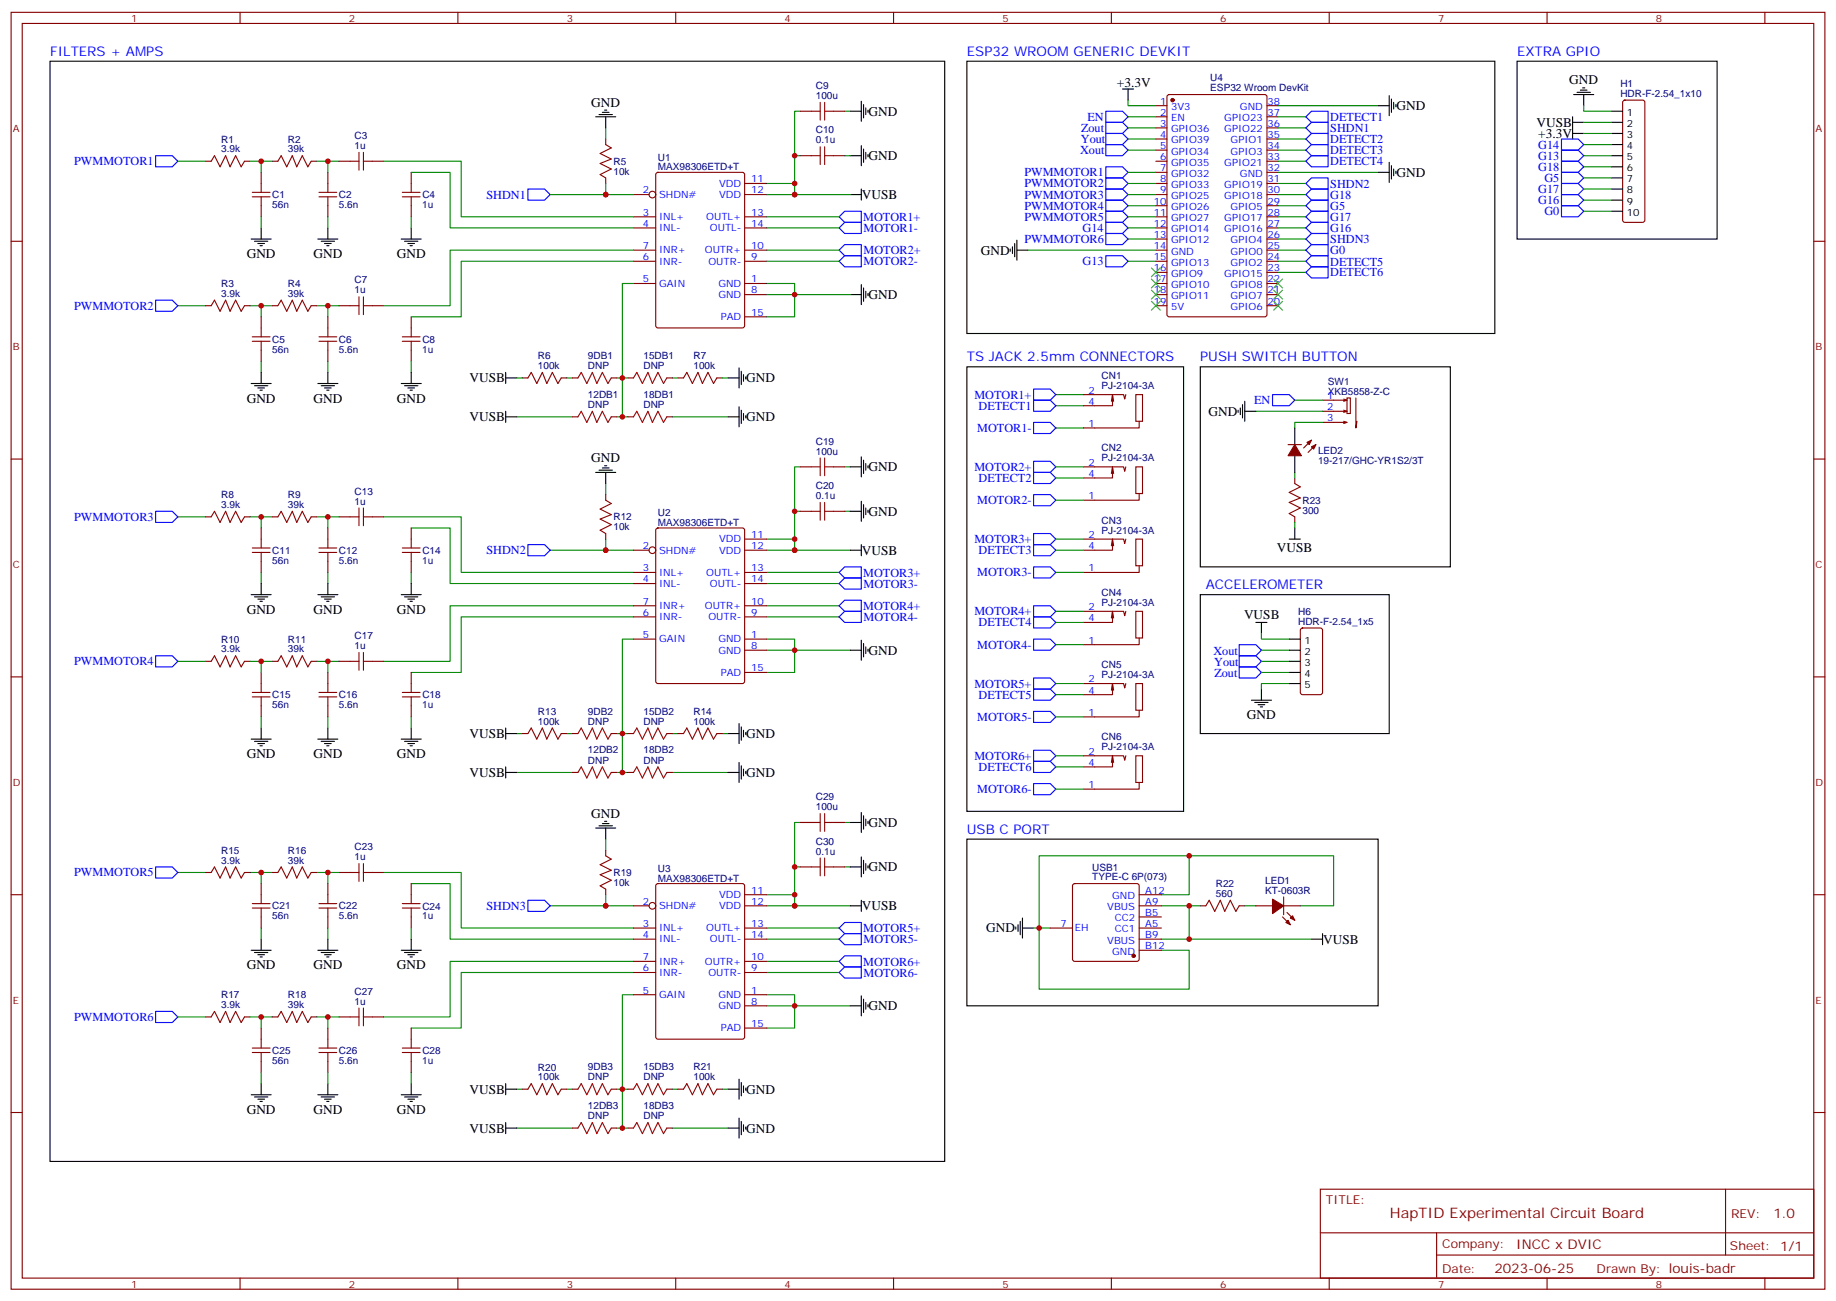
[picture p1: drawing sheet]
<svg xmlns="http://www.w3.org/2000/svg" width="583mm" height="413mm" viewBox="0 0 583 413" stroke-linecap="round" stroke-linejoin="round" font-family="sans-serif">
<g fill="none" stroke="#870000" stroke-width=".35">
<path d="M3.5 3.9h575.8v405.4h-575.8zM7.1 7.4h568.6v398.3h-568.6zM76.2 3.9v3.5M145.3 3.9v3.5M214.5 3.9v3.5M283.6 3.9v3.5M352.8 3.9v3.5M421.9 3.9v3.5M491.1 3.9v3.5M560.2 3.9v3.5M254 35.3h3.5M264.6 35.3h3.5"/>
<path d="M366.9 33.5h3.5M366.9 37.1h3.5M370.7 30.2l.4-.2h30.4l.6 .5 .1 69.4-.5 .6-30.6 .1-.6-.5-.1-69.4zM402.2 33.5h3.5M402.2 37.1h3.5M515.3 32l.5-.2h5.6l.5 .2 .2 .5v37.4l-.2 .5-.5 .2h-5.6l-.5-.2-.2-.5v-37.4zM65.3 51.2h1.7l1.1-1.8 1.7 3.6 1.8-3.6 1.4 3.6 1.8-3.6 1.8 3.6 1-1.8h1.8M82.9 54.7v6.4M86.4 51.2h1.8l1.1-1.8 1.7 3.6 1.8-3.6 1.4 3.6 1.8-3.6 1.7 3.6 1.1-1.8h1.7M104.1 54.7v6.4M107.6 51.2h6.3M113.9 48.4v5.6"/>
<path d="M115.4 51.2h6.3M115.4 48.4v5.6M130.5 54.7v6.4M192.3 44.1v1.8l1.7 1.1-3.5 1.7 3.5 1.8-3.5 1.4 3.5 1.8-3.5 1.7 1.8 1.1v1.7M208.4 54.9l.4-.2h26.9l.6 .4 .1 48.3-.5 .6-27.1 .1-.6-.5-.1-48.2zM236.4 58.2h7M254 49.4h6.3M260.3 46.6v5.6M261.8 49.4h6.3M261.8 46.6v5.6M366.9 58.2h3.5M366.9 51.2h3.5"/>
<path d="M366.9 40.6h3.5M366.9 44.1h3.5M366.9 47.7h3.5M366.9 54.7h3.5M402.2 58.2h3.5M402.2 51.2h3.5M402.2 40.6h3.5M402.2 44.1h3.5M402.2 47.7h3.5M402.2 54.7h3.5M3.5 76.6h3.6M80.1 62.5h5.6"/>
<path d="M80.1 61.1h5.6M82.9 62.5v6.3M101.2 62.5h5.7M101.2 61.1h5.7M104.1 62.5v6.3M127.7 62.5h5.6M127.7 61.1h5.6M130.5 62.5v6.3M201.1 61.8h4.9M201.1 68.8h7M201.1 72.4h7M201.1 79.4h7"/>
<path d="M236.4 61.8h7M236.4 68.8h7M236.4 72.4h7M236.4 79.4h7M366.9 61.8h3.5M366.9 68.8h3.5M366.9 72.4h3.5M366.9 79.4h3.5M366.9 65.3h3.5M366.9 75.9h3.5M402.2 61.8h3.5M402.2 68.8h3.5"/>
<path d="M402.2 72.4h3.5M402.2 79.4h3.5M402.2 65.3h3.5M402.2 75.9h3.5M575.7 76.6h3.6M65.3 97h1.7l1.1-1.7 1.7 3.5 1.8-3.5 1.4 3.5 1.8-3.5 1.8 3.5 1-1.8h1.8M86.4 97h1.8l1.1-1.7 1.7 3.5 1.8-3.5 1.4 3.5 1.8-3.5 1.7 3.5 1.1-1.8h1.7M107.6 97h6.3M113.9 94.2v5.7M115.4 94.2v5.7M115.4 97h6.3M201.1 90h7"/>
<path d="M201.1 82.9h7M236.4 90h7M236.4 82.9h7M236.4 93.5h7M366.9 90h3.5M366.9 82.9h3.5M366.9 93.5h3.5M366.9 97h3.5M366.9 86.5h3.5M402.2 90h3.5M402.2 82.9h3.5M402.2 93.5h3.5"/>
<path d="M402.2 97h3.5M402.2 86.5h3.5M80.1 108.3h5.6M80.1 106.9h5.6M82.9 100.6v6.3M82.9 108.3v6.4M101.2 108.3h5.7M101.2 106.9h5.7M104.1 100.6v6.3M104.1 108.3v6.4M127.7 108.3h5.6M127.7 106.9h5.6"/>
<path d="M130.5 100.6v6.3M130.5 108.3v6.4M165.8 120h1.8l1-1.8 1.8 3.5 1.8-3.5 1.4 3.5 1.7-3.5 1.8 3.5 1.1-1.7h1.7M181.7 120h1.7M194 120h1.8M199.3 120h1.8M211.7 120h1.7M215.2 120h1.8l1-1.8 1.8 3.5 1.7-3.5 1.5 3.5 1.7-3.5 1.8 3.5 1-1.7h1.8M236.4 100.6h7M181.7 132.3h1.7M194 132.3h1.8M199.3 132.3h1.8"/>
<path d="M211.7 132.3h1.7M344 125.3h12.7l.3 1.4 .4-1.4M353.1 125.3l-.3 2.1M353.5 127.4l-.4-2.1v3.5h-9.1M360.5 125.3h2.2v8.4h-2.2zM361.6 133.7v2.2h-17.6M416.3 139.7l-2.5 2.5M419.8 127h7.8l-1.1 .4M419.8 130.6h7.8l-1.1 .3M419.8 134.1h7.8l-1.1 .3M426.5 126.7l1.1 .3M426.5 130.2l1.1 .4"/>
<path d="M426.5 133.7l1.1 .4M427.6 126.3h1v5h-1zM430.4 126.3v9.6l.3-2.2M3.5 145.7h3.6M192.3 157v1.8l1.7 1-3.5 1.8 3.5 1.8-3.5 1.4 3.5 1.7-3.5 1.8 1.8 1.1v1.7M254 148.2h3.5M260.3 159.5v5.6M261.8 159.5v5.6M264.6 148.2h3.5M344 148.2h12.7l.3 1.4 .4-1.4M353.1 148.2l-.3 2.1M353.5 150.3l-.4-2.1v3.5h-9.1"/>
<path d="M360.5 148.2h2.2v8.5h-2.2zM361.6 156.7v2.1h-17.6M408.9 141.1h4.2M411 151.7v1.8l1.7 1.1-3.5 1.7 3.5 1.8-3.5 1.4 3.5 1.8-3.5 1.7 1.8 1.1v1.7M417.7 141.1l-2.5 2.5M575.7 145.7h3.6M65.3 164.1h1.7l1.1-1.8 1.7 3.5 1.8-3.5 1.4 3.5 1.8-3.5 1.8 3.5 1-1.7h1.8M80.1 175.4h5.6M80.1 174h5.6M82.9 167.6v6.4M82.9 175.4v6.3M86.4 164.1h1.8l1.1-1.8 1.7 3.5 1.8-3.5 1.4 3.5 1.8-3.5 1.7 3.5 1.1-1.7h1.7"/>
<path d="M101.2 175.4h5.7M101.2 174h5.7M104.1 167.6v6.4M104.1 175.4v6.3M107.6 164.1h6.3M113.9 161.3v5.6M115.4 161.3v5.6M115.4 164.1h6.3M127.7 175.4h5.6M127.7 174h5.6M130.5 167.6v6.4M130.5 175.4v6.3"/>
<path d="M201.1 174.7h4.9M208.4 167.8l.4-.2h26.9l.6 .4 .1 48.3-.5 .6-27.1 .1-.6-.5-.1-48.2zM236.4 171.1h7M236.4 174.7h7M254 162.3h6.3M261.8 162.3h6.3M344 171.1h12.7l.3 1.4 .4-1.4M353.1 171.1l-.3 2.1M353.5 173.2l-.4-2.1v3.6h-9.1M360.5 171.1h2.2v8.5h-2.2zM361.6 179.6v2.1h-17.6M201.1 181.7h7"/>
<path d="M201.1 185.2h7M201.1 192.3h7M201.1 195.8h7M236.4 181.7h7M236.4 185.2h7M236.4 192.3h7M236.4 195.8h7M344 194.1h12.7l.3 1.4 .4-1.4M353.1 194.1l-.3 2.1M353.5 196.2l-.4-2.1v3.5h-9.1M360.5 194.1h2.2v8.4h-2.2zM413 199.6l.5-.2h5.6l.7 .4v20l-.5 .7h-5.8l-.7-.4-.1-20z"/>
<path d="M3.5 214.9h3.6M65.3 209.9h1.7l1.1-1.7 1.7 3.5 1.8-3.5 1.4 3.5 1.8-3.5 1.8 3.5 1-1.8h1.8M80.1 219.8h5.6M82.9 213.5v6.3M86.4 209.9h1.8l1.1-1.7 1.7 3.5 1.8-3.5 1.4 3.5 1.8-3.5 1.7 3.5 1.1-1.8h1.7M101.2 219.8h5.7M104.1 213.5v6.3M107.6 209.9h6.3M113.9 207.1v5.7M115.4 207.1v5.7M115.4 209.9h6.3M127.7 219.8h5.6"/>
<path d="M130.5 213.5v6.3M201.1 202.9h7M236.4 202.9h7M236.4 213.5h7M236.4 206.4h7M344 217h12.7l.3 1.4 .4-1.4M353.1 217l-.3 2.1M353.5 219.1l-.4-2.1v3.5h-9.1M360.5 217h2.2v8.5h-2.2zM361.6 202.5v2.1h-17.6M575.7 214.9h3.6M80.1 221.2h5.6"/>
<path d="M82.9 221.2v6.4M101.2 221.2h5.7M104.1 221.2v6.4M127.7 221.2h5.6M130.5 221.2v6.4M165.8 232.9h1.8l1-1.8 1.8 3.5 1.8-3.5 1.4 3.5 1.7-3.5 1.8 3.5 1.1-1.7h1.7M181.7 232.9h1.7M194 232.9h1.8M199.3 232.9h1.8M211.7 232.9h1.7M215.2 232.9h1.8l1-1.8 1.8 3.5 1.7-3.5 1.5 3.5 1.7-3.5 1.8 3.5 1-1.7h1.8M344 239.9h12.7l.3 1.4 .4-1.4"/>
<path d="M353.1 239.9l-.3 2.1M360.5 239.9h2.2v8.5h-2.2zM361.6 225.5v2.1h-17.6M181.7 245.2h1.7M194 245.2h1.8M199.3 245.2h1.8M211.7 245.2h1.7M353.5 242l-.4-2.1v3.6h-9.1M361.6 248.4v2.1h-17.6M65.3 277h1.7l1.1-1.8 1.7 3.5 1.8-3.5 1.4 3.5 1.8-3.5 1.8 3.5 1-1.7h1.8M86.4 277h1.8l1.1-1.8 1.7 3.5 1.8-3.5 1.4 3.5 1.8-3.5 1.7 3.5 1.1-1.7h1.7M107.6 277h6.3"/>
<path d="M113.9 274.1v5.7M115.4 274.1v5.7M115.4 277h6.3M192.3 269.9v1.8l1.7 1-3.5 1.8 3.5 1.8-3.5 1.4 3.5 1.7-3.5 1.8 1.8 1.1v1.7M254 275.2h6.3M254 261.1h3.5M260.3 272.4v5.6M261.8 272.4v5.6M261.8 275.2h6.3M264.6 261.1h3.5M3.5 284h3.6M80.1 288.3h5.6"/>
<path d="M80.1 286.8h5.6M82.9 280.5v6.3M82.9 288.3v6.3M101.2 288.3h5.7M101.2 286.8h5.7M104.1 280.5v6.3M104.1 288.3v6.3M127.7 288.3h5.6M127.7 286.8h5.6M130.5 280.5v6.3M130.5 288.3v6.3M201.1 294.6h7"/>
<path d="M201.1 287.5h4.9M201.1 298.1h7M208.4 280.7l.4-.2h26.9l.6 .4 .1 48.3-.5 .6-27.1 .1-.6-.5-.1-48.2zM236.4 284h7M236.4 294.6h7M236.4 287.5h7M236.4 298.1h7M333.4 294.6h7M340.7 280.7l.4-.2h19.8l.5 .2 .2 .5v23.3l-.2 .5-.5 .2h-19.8l-.5-.2-.2-.5v-23.3zM361.6 284h7.1M361.6 294.6h7.1M361.6 287.5h7.1"/>
<path d="M361.6 291.1h7.1M361.6 298.1h7.1M381 287.5h1.8l1-1.7 1.8 3.5 1.7-3.5 1.5 3.5 1.7-3.5 1.8 3.5 1-1.8h1.8M398.6 287.5h5.3M407.1 291.1l2.5 2.4M407.5 287.5h5.2M407.5 284.7v5.7M408.5 289.7l2.5 2.4M575.7 284h3.6M201.1 315.8h7M201.1 305.2h7M201.1 308.7h7"/>
<path d="M236.4 315.8h7M236.4 305.2h7M236.4 308.7h7M236.4 319.3h7M361.6 301.7h7.1M65.3 322.8h1.7l1.1-1.7 1.7 3.5 1.8-3.5 1.4 3.5 1.8-3.5 1.8 3.5 1-1.8h1.8M80.1 334.1h5.6M80.1 332.7h5.6M82.9 326.4v6.3M82.9 334.1v6.4M86.4 322.8h1.8l1.1-1.7 1.7 3.5 1.8-3.5 1.4 3.5 1.8-3.5 1.7 3.5 1.1-1.8h1.7M101.2 334.1h5.7"/>
<path d="M101.2 332.7h5.7M104.1 326.4v6.3M104.1 334.1v6.4M107.6 322.8h6.3M113.9 320v5.6M115.4 320v5.6M115.4 322.8h6.3M127.7 334.1h5.6M127.7 332.7h5.6M130.5 326.4v6.3M130.5 334.1v6.4M236.4 326.4h7"/>
<path d="M3.5 353.2h3.6M165.8 345.8h1.8l1-1.8 1.8 3.5 1.8-3.5 1.4 3.5 1.7-3.5 1.8 3.5 1.1-1.7h1.7M181.7 345.8h1.7M181.7 358.1h1.7M194 345.8h1.8M194 358.1h1.8M199.3 345.8h1.8M199.3 358.1h1.8M211.7 345.8h1.7M211.7 358.1h1.7M215.2 345.8h1.8l1-1.8 1.8 3.5 1.7-3.5 1.5 3.5 1.7-3.5 1.8 3.5 1-1.7h1.8M575.7 353.2h3.6"/>
<path d="M419.1 377.5h156.6v28.2h-156.6zM547.7 377.5v20.9M419.1 391.4h156.5M456 398.4h119.6M456 391.4v14.1M76.2 405.7v3.6M145.3 405.7v3.6M214.5 405.7v3.6M283.6 405.7v3.6M352.8 405.7v3.6M421.9 405.7v3.6M491.1 405.7v3.6"/>
<path d="M560.2 405.7v3.6"/>
<circle cx="207.1" cy="61.8" r="1.06"/>
<circle cx="207.1" cy="174.7" r="1.06"/>
<circle cx="207.1" cy="287.5" r="1.06"/>
</g>
<g fill="none" stroke="#000" stroke-width=".35">
<path d="M15.9 19.4h284v349.3h-284zM306.9 19.4h167.6v86.5h-167.6zM481.5 19.4h63.5v56.5h-63.5zM189.1 37.1h6.3M190.1 36.4h4.3M191.2 35.7h2.1M191.9 35h.7M192.3 37.1v3.5M269.9 35.3h3.5M273.4 32.1v6.4M274.1 33.2v4.2M274.8 34.3v2.1"/>
<path d="M275.5 35v.7M356.3 28.3h3.5M358.1 28.3v3.5M437.4 33.5h3.6M441 30.4v6.3M441.7 31.4v4.3M442.4 32.5v2.1M443.1 33.2v.7M499.2 38.8h3.5M499.2 37.1v7M499.5 30h6.4M500.6 29.3h4.2"/>
<path d="M501.6 28.6h2.2M502.4 27.9h.7M502.7 30v3.5M511.5 35.3h3.6M511.5 38.8h3.6M269.9 49.4h3.5M273.4 46.2v6.4M274.1 47.3v4.2M274.8 48.4v2.1M275.5 49.1v.7M437.4 54.7h3.6M441 51.5v6.4"/>
<path d="M441.7 52.6v4.2M442.4 53.7v2.1M443.1 54.4v.7M499.2 42.4h3.5M511.5 49.4h3.6M511.5 42.4h3.6M511.5 45.9h3.6M511.5 53h3.6M511.5 56.5h3.6M79.7 75.9h6.4M80.8 76.6h4.2M81.8 77.3h2.2"/>
<path d="M82.5 78h.8M82.9 72.4v3.5M100.9 75.9h6.3M102 76.6h4.2M103 77.3h2.1M103.7 78h.7M104.1 72.4v3.5M127.4 75.9h6.3M128.4 76.6h4.2M129.5 77.3h2.1M130.2 78h.7M130.5 72.4v3.5"/>
<path d="M269.9 61.8h3.5M273.4 60v3.5M320.7 79.1v.7M321.4 78.4v2.1M322.1 77.3v4.2M322.8 79.4h3.5M322.8 76.2v6.4M511.5 60h3.6M511.5 63.5h3.6M511.5 67.1h3.6M269.9 93.5h3.5M273.4 90.3v6.4"/>
<path d="M274.1 91.4v4.2M274.8 92.5v2.1M275.5 93.2v.7M82.9 118.2v3.5M104.1 118.2v3.5M130.5 118.2v3.5M160.5 120h3.5M160.5 118.2v3.5M231.1 120h3.5M234.6 116.8v6.4M235.3 117.9v4.2M236 118.9v2.1"/>
<path d="M236.7 119.6v.7M306.9 116.5h68.8v141.1h-68.8zM381 116.5h79.4v63.5h-79.4zM79.7 121.7h6.4M80.8 122.4h4.2M81.8 123.2h2.2M82.5 123.9h.8M100.9 121.7h6.3M102 122.4h4.2M103 123.2h2.1M103.7 123.9h.7M127.4 121.7h6.3"/>
<path d="M128.4 122.4h4.2M129.5 123.2h2.1M130.2 123.9h.7M160.5 130.6v3.5M160.5 132.3h3.5M231.1 132.3h3.5M234.6 129.2v6.3M235.3 130.2v4.2M236 131.3v2.1M236.7 132v.7M393 130.2v.7M393.7 129.5v2.1"/>
<path d="M394.4 128.4v4.3M395.1 130.6h3.5M395.1 127.4v6.3M411 135.9v5.2M189.1 150h6.3M190.1 149.3h4.3M191.2 148.6h2.1M191.9 147.8h.7M192.3 150v3.5M269.9 148.2h3.5M273.4 145v6.4M273.4 159.1v6.4"/>
<path d="M274.1 146.1v4.2M274.8 147.1v2.2M275.5 147.8v.8M411 144.7v5.3M269.9 162.3h3.5M269.9 174.7h3.5M273.4 172.9v3.5M274.1 160.2v4.2M274.8 161.3v2.1M275.5 162v.7M409.2 171.1h3.5M411 167.6v3.5"/>
<path d="M79.7 188.8h6.4M80.8 189.5h4.2M81.8 190.2h2.2M82.5 190.9h.8M82.9 185.2v3.6M100.9 188.8h6.3M102 189.5h4.2M103 190.2h2.1M103.7 190.9h.7M104.1 185.2v3.6M127.4 188.8h6.3M128.4 189.5h4.2"/>
<path d="M129.5 190.2h2.1M130.2 190.9h.7M130.5 185.2v3.6M381 188.8h60v44.1h-60zM398.6 197.6h3.6M400.4 197.6v3.5M269.9 206.4h3.5M273.4 203.2v6.4M274.1 204.3v4.2M274.8 205.4v2.1M275.5 206.1v.7M400.4 218.8v3.5"/>
<path d="M409.2 206.4h3.5M409.2 202.9h3.5M409.2 209.9h3.5M409.2 213.5h3.5M409.2 217h3.5M79.7 234.6h6.4M80.8 235.3h4.2M81.8 236h2.2M82.5 236.7h.8M82.9 231.1v3.5M100.9 234.6h6.3M102 235.3h4.2"/>
<path d="M103 236h2.1M103.7 236.7h.7M104.1 231.1v3.5M127.4 234.6h6.3M128.4 235.3h4.2M129.5 236h2.1M130.2 236.7h.7M130.5 231.1v3.5M160.5 231.1v3.5M160.5 232.9h3.5M231.1 232.9h3.5M234.6 229.7v6.3"/>
<path d="M235.3 230.8v4.2M236 231.8v2.1M236.7 232.5v.7M397.2 222.3h6.4M398.3 223h4.2M399.3 223.7h2.2M400 224.4h.8M160.5 243.5v3.5M160.5 245.2h3.5M231.1 245.2h3.5M234.6 242v6.4M235.3 243.1v4.2"/>
<path d="M236 244.2v2.1M236.7 244.9v.7M273.4 257.9v6.4M274.1 259v4.2M189.1 262.9h6.3M190.1 262.1h4.3M191.2 261.4h2.1M191.9 260.7h.7M192.3 262.9v3.5M269.9 275.2h3.5M269.9 261.1h3.5M273.4 272v6.4"/>
<path d="M274.1 273.1v4.2M274.8 260v2.1M274.8 274.1v2.2M275.5 260.7v.7M275.5 274.8v.8M306.9 266.4h130.5v52.9h-130.5zM82.9 298.1v3.6M104.1 298.1v3.6M130.5 298.1v3.6M269.9 287.5h3.5M273.4 285.8v3.5M322.4 294.3v.7"/>
<path d="M323.1 293.5v2.2M323.8 292.5v4.2M324.6 294.6h3.5M324.6 291.4v6.4M416.3 298.1h3.5M419.8 296.4v3.5M79.7 301.7h6.4M80.8 302.4h4.2M81.8 303.1h2.2M82.5 303.8h.8M100.9 301.7h6.3M102 302.4h4.2"/>
<path d="M103 303.1h2.1M103.7 303.8h.7M127.4 301.7h6.3M128.4 302.4h4.2M129.5 303.1h2.1M130.2 303.8h.7M269.9 319.3h3.5M273.4 316.1v6.4M274.1 317.2v4.2M274.8 318.2v2.2M275.5 318.9v.8M79.7 347.5h6.4"/>
<path d="M80.8 348.2h4.2M81.8 348.9h2.2M82.5 349.6h.8M82.9 344v3.5M100.9 347.5h6.3M102 348.2h4.2M103 348.9h2.1M103.7 349.6h.7M104.1 344v3.5M127.4 347.5h6.3M128.4 348.2h4.2M129.5 348.9h2.1"/>
<path d="M130.2 349.6h.7M130.5 344v3.5M160.5 344v3.5M160.5 356.3v3.6M160.5 345.8h3.5M160.5 358.1h3.5M231.1 345.8h3.5M231.1 358.1h3.5M234.6 342.6v6.3M234.6 354.9v6.4M235.3 343.6v4.3M235.3 356v4.2"/>
<path d="M236 344.7v2.1M236 357v2.2M236.7 345.4v.7M236.7 357.8v.7"/>
</g>
<g fill="none" stroke="#008700" stroke-width=".35">
<path d="M254 35.3h-1.8v14.1M268.1 35.3h1.8M358.1 31.8v1.7h8.8M358.1 37.1h8.8M405.7 33.5h31.7M405.7 37.1h8.8M502.7 33.5v1.8h8.8M502.7 38.8h8.8M56.4 51.2h8.9M79.4 51.2h7M82.9 51.2v3.5M100.5 51.2h7.1"/>
<path d="M104.1 51.2v3.5M121.7 51.2h24.7v17.6h54.7M130.5 54.7h12.4v17.7h58.2M192.3 40.6v3.5M192.3 58.2v3.6M243.4 58.2h8.8v3.6M254 49.4h-1.8v8.8M268.1 49.4h1.8M358.1 54.7h8.8M358.1 40.6h8.8M358.1 44.1h8.8M358.1 47.7h8.8"/>
<path d="M358.1 58.2h8.8M405.7 51.2h8.8M405.7 54.7h31.7M405.7 40.6h8.8M405.7 44.1h8.8M405.7 47.7h8.8M405.7 58.2h8.8M502.7 49.4h8.8M502.7 42.4h8.8M502.7 56.5h8.8M502.7 53h8.8M502.7 45.9h8.8"/>
<path d="M82.9 68.8v3.6M104.1 68.8v3.6M130.5 68.8v3.6M174.6 61.8h26.5M201.1 79.4h-58.2v17.6h-21.2M243.4 79.4h22.9M243.4 72.4h22.9M243.4 68.8h22.9M243.4 61.8h26.5M326.3 79.4h40.6M358.1 72.4h8.8M358.1 68.8h8.8"/>
<path d="M358.1 61.8h8.8M358.1 65.3h8.8M358.1 75.9h8.8M405.7 79.4h8.8M405.7 72.4h8.8M405.7 68.8h8.8M405.7 61.8h8.8M405.7 65.3h8.8M405.7 75.9h8.8M502.7 67.1h8.8M502.7 63.5h8.8M502.7 60h8.8"/>
<path d="M56.4 97h8.9M79.4 97h7M82.9 97v3.6M100.5 97h7.1M104.1 97v3.6M201.1 82.9h-54.7v17.7h-15.9M201.1 90h-3.5v42.3M243.4 90h8.8v10.6h-8.8M243.4 93.5h26.5M243.4 82.9h22.9M358.1 82.9h8.8M405.7 82.9h8.8"/>
<path d="M405.7 86.5h8.8M82.9 114.7v3.5M104.1 114.7v3.5M130.5 114.7v3.5M164 120h1.8M179.9 120h1.8M195.8 120h3.5M213.4 120h1.8M229.3 120h1.8M164 132.3h17.7M195.8 132.3h3.5M213.4 132.3h17.7"/>
<path d="M335.1 128.8h8.9M335.1 125.3h8.9M335.1 135.9h8.9M398.6 130.6h21.2M411 127h8.8M419.8 134.1h-8.8v1.8M192.3 153.5v3.5M254 148.2h-1.8v14.1M268.1 148.2h1.8M335.1 158.8h8.9M335.1 148.2h8.9M335.1 151.7h8.9"/>
<path d="M411 150v1.7M56.4 164.1h8.9M79.4 164.1h7M82.9 164.1v3.5M100.5 164.1h7.1M104.1 164.1v3.5M121.7 164.1h24.7v17.6h54.7M130.5 167.6h12.4v17.6h58.2M174.6 174.7h26.5M192.3 171.1v3.6M243.4 171.1h8.8v3.6M243.4 174.7h26.5"/>
<path d="M254 162.3h-1.8v8.8M268.1 162.3h1.8M335.1 171.1h8.9M335.1 174.7h8.9M411 165.8v1.8M82.9 181.7v3.5M104.1 181.7v3.5M130.5 181.7v3.5M201.1 195.8h-54.7v17.7h-15.9M201.1 192.3h-58.2v17.6h-21.2M243.4 181.7h22.9M243.4 185.2h22.9"/>
<path d="M243.4 192.3h22.9M243.4 195.8h22.9M335.1 181.7h8.9M335.1 194.1h8.9M335.1 197.6h8.9M56.4 209.9h8.9M79.4 209.9h7M82.9 209.9v3.6M100.5 209.9h7.1M104.1 209.9v3.6M201.1 202.9h-3.5v42.3M243.4 202.9h8.8v10.6h-8.8"/>
<path d="M243.4 206.4h26.5M335.1 204.6h8.9M335.1 217h8.9M400.4 201.1v1.8h8.8M400.4 209.9h8.8M400.4 206.4h8.8M400.4 213.5h8.8M409.2 217h-8.8v1.8M82.9 227.6v3.5M104.1 227.6v3.5M130.5 227.6v3.5M164 232.9h1.8"/>
<path d="M179.9 232.9h1.8M195.8 232.9h3.5M213.4 232.9h1.8M229.3 232.9h1.8M335.1 227.6h8.9M335.1 220.5h8.9M335.1 239.9h8.9M164 245.2h17.7M195.8 245.2h3.5M213.4 245.2h17.7M335.1 250.5h8.9M335.1 243.5h8.9"/>
<path d="M56.4 277h8.9M79.4 277h7M82.9 277v3.5M100.5 277h7.1M104.1 277v3.5M121.7 277h24.7v17.6h54.7M192.3 266.4v3.5M254 261.1h-1.8v14.1M254 275.2h-1.8v8.8M268.1 261.1h1.8M268.1 275.2h1.8M377.5 271.7h45.8v15.8h-10.6"/>
<path d="M82.9 294.6v3.5M104.1 294.6v3.5M130.5 280.5h12.4v17.6h58.2M130.5 294.6v3.5M174.6 287.5h26.5M192.3 284v3.5M243.4 284h8.8v3.5M243.4 294.6h22.9M243.4 287.5h26.5M243.4 298.1h22.9M328.1 294.6h5.3M368.7 284h8.8v-12.3h-47.7v42.3h47.7v-12.3h-8.8"/>
<path d="M368.7 287.5h8.8v10.6h-8.8M377.5 287.5h3.5M377.5 298.1h38.8M395.1 287.5h3.5M201.1 315.8h-3.5v42.3M201.1 308.7h-54.7v17.7h-15.9M201.1 305.2h-58.2v17.6h-21.2M243.4 315.8h8.8v10.6h-8.8M243.4 305.2h22.9M243.4 308.7h22.9M243.4 319.3h26.5M56.4 322.8h8.9"/>
<path d="M79.4 322.8h7M82.9 322.8v3.6M100.5 322.8h7.1M104.1 322.8v3.6M82.9 340.5v3.5M104.1 340.5v3.5M130.5 340.5v3.5M164 358.1h17.7M164 345.8h1.8M179.9 345.8h1.8M195.8 358.1h3.5M195.8 345.8h3.5"/>
<path d="M213.4 358.1h17.7M213.4 345.8h1.8M229.3 345.8h1.8"/>
</g>
<g fill="none" stroke="#00f" stroke-width=".35">
<path d="M351 35.3h5.3l1.8 1.8-1.8 1.7h-5.3zM351 38.8h5.3l1.8 1.8-1.8 1.8h-5.3zM416.3 38.8h5.3v3.6h-5.3l-1.8-1.8zM416.3 35.3h5.3v3.5h-5.3l-1.8-1.7zM49.4 49.4h5.3l1.7 1.8-1.7 1.8h-5.3zM351 53h5.3l1.8 1.7-1.8 1.8h-5.3zM351 56.5h5.3l1.8 1.7-1.8 1.8h-5.3zM351 42.4h5.3l1.8 1.7-1.8 1.8h-5.3zM351 45.9h5.3l1.8 1.8-1.8 1.7h-5.3zM414.5 58.2l1.8-1.7h5.3v3.5h-5.3zM414.5 51.2l1.8-1.8h5.3v3.6h-5.3zM416.3 42.4h5.3v3.5h-5.3l-1.8-1.8z"/>
<path d="M416.3 45.9h5.3v3.5h-5.3l-1.8-1.7zM495.7 47.7h5.2l1.8 1.7-1.8 1.8h-5.2zM495.7 51.2h5.2l1.8 1.8-1.8 1.7h-5.2zM495.7 54.7h5.2l1.8 1.8-1.8 1.7h-5.2zM495.7 58.2h5.2l1.8 1.8-1.8 1.8h-5.2zM495.7 44.1h5.2l1.8 1.8-1.8 1.8h-5.2zM167.6 60h5.3l1.7 1.8-1.7 1.7h-5.3zM266.3 68.8l1.8-1.7h5.3v3.5h-5.3zM266.3 72.4l1.8-1.8h5.3v3.5h-5.3zM266.3 79.4l1.8-1.8h5.3v3.6h-5.3zM351 60h5.3l1.8 1.8-1.8 1.7h-5.3zM351 63.5h5.3l1.8 1.8-1.8 1.8h-5.3z"/>
<path d="M351 67.1h5.3l1.8 1.7-1.8 1.8h-5.3zM351 74.1h5.3l1.8 1.8-1.8 1.7h-5.3zM351 70.6h5.3l1.8 1.8-1.8 1.7h-5.3zM414.5 61.8l1.8-1.8h5.3v3.5h-5.3zM416.3 74.1h5.3v3.5h-5.3l-1.8-1.7zM416.3 77.6h5.3v3.6h-5.3l-1.8-1.8zM416.3 70.6h5.3v3.5h-5.3l-1.8-1.7zM416.3 67.1h5.3v3.5h-5.3l-1.8-1.8zM416.3 63.5h5.3v3.6h-5.3l-1.8-1.8zM495.7 61.8h5.2l1.8 1.7-1.8 1.8h-5.2zM495.7 65.3h5.2l1.8 1.8-1.8 1.7h-5.2zM49.4 95.3h5.3l1.7 1.7-1.7 1.8h-5.3z"/>
<path d="M266.3 82.9l1.8-1.7h5.3v3.5h-5.3zM351 81.2h5.3l1.8 1.7-1.8 1.8h-5.3zM414.5 82.9l1.8-1.7h5.3v3.5h-5.3zM414.5 86.5l1.8-1.8h5.3v3.5h-5.3zM328.1 134.1h5.3l1.7 1.8-1.7 1.7h-5.3zM328.1 123.5h5.3l1.7 1.8-1.7 1.7h-5.3zM328.1 127h5.3l1.7 1.8-1.7 1.8h-5.3zM403.9 125.3h5.3l1.8 1.7-1.8 1.8h-5.3zM328.1 150h5.3l1.7 1.7-1.7 1.8h-5.3zM328.1 146.4h5.3l1.7 1.8-1.7 1.8h-5.3zM328.1 157h5.3l1.7 1.8-1.7 1.7h-5.3zM49.4 162.3h5.3l1.7 1.8-1.7 1.7h-5.3z"/>
<path d="M167.6 172.9h5.3l1.7 1.8-1.7 1.7h-5.3zM328.1 172.9h5.3l1.7 1.8-1.7 1.7h-5.3zM328.1 169.4h5.3l1.7 1.7-1.7 1.8h-5.3zM328.1 180h5.3l1.7 1.7-1.7 1.8h-5.3zM266.3 195.8l1.8-1.7h5.3v3.5h-5.3zM266.3 192.3l1.8-1.8h5.3v3.6h-5.3zM266.3 185.2l1.8-1.7h5.3v3.5h-5.3zM266.3 181.7l1.8-1.7h5.3v3.5h-5.3zM328.1 195.8h5.3l1.7 1.8-1.7 1.8h-5.3zM328.1 192.3h5.3l1.7 1.8-1.7 1.7h-5.3zM49.4 208.2h5.3l1.7 1.7-1.7 1.8h-5.3zM328.1 202.9h5.3l1.7 1.7-1.7 1.8h-5.3z"/>
<path d="M328.1 218.8h5.3l1.7 1.7-1.7 1.8h-5.3zM328.1 215.2h5.3l1.7 1.8-1.7 1.8h-5.3zM393.3 204.6h5.3l1.8 1.8-1.8 1.8h-5.3zM393.3 208.2h5.3l1.8 1.7-1.8 1.8h-5.3zM393.3 211.7h5.3l1.8 1.8-1.8 1.7h-5.3zM328.1 225.8h5.3l1.7 1.8-1.7 1.7h-5.3zM328.1 238.2h5.3l1.7 1.7-1.7 1.8h-5.3zM328.1 241.7h5.3l1.7 1.8-1.7 1.7h-5.3zM328.1 248.7h5.3l1.7 1.8-1.7 1.8h-5.3zM49.4 275.2h5.3l1.7 1.8-1.7 1.7h-5.3zM167.6 285.8h5.3l1.7 1.7-1.7 1.8h-5.3zM266.3 298.1l1.8-1.7h5.3v3.5h-5.3z"/>
<path d="M266.3 294.6l1.8-1.8h5.3v3.6h-5.3zM266.3 308.7l1.8-1.7h5.3v3.5h-5.3zM266.3 305.2l1.8-1.8h5.3v3.6h-5.3zM49.4 321.1h5.3l1.7 1.7-1.7 1.8h-5.3z"/>
</g>
<g fill="#870000" stroke="#870000" stroke-width=".35">
<path d="M409.6 291.4l.7-.7 .7 1.4z"/>
<path d="M408.2 292.8l.7-.7 .7 1.4z"/>
<path d="M403.9 285.4l3.6 2.1-3.6 2.5z"/>
<path d="M411 141.1l2.1 3.6h-4.2z"/>
<path d="M414.9 140.4l1.4-.7-.7 1.4z"/>
<path d="M416.3 141.9l1.4-.8-.7 1.5z"/>
<circle cx="372.2" cy="31.8" r=".53"/>
<circle cx="359.8" cy="303.4" r=".53"/>
</g>
<g fill="none" stroke="#a10000" stroke-width=".35">
<path d="M257.5 35.3h2.8M260.3 32.5v5.6M261.8 35.3h2.8M261.8 32.5v5.6M183.4 120l1.1-1.8 1.8 3.5 1.7-3.5 1.4 3.5 1.8-3.5 1.8 3.5 1-1.7M201.1 120l1-1.8 1.8 3.5 1.8-3.5 1.4 3.5 1.7-3.5 1.8 3.5 1.1-1.7M183.4 132.3l1.1-1.7 1.8 3.5 1.7-3.5 1.4 3.5 1.8-3.5 1.8 3.5 1-1.8M201.1 132.3l1-1.7 1.8 3.5 1.8-3.5 1.4 3.5 1.7-3.5 1.8 3.5 1.1-1.8M257.5 148.2h2.8M260.3 145.4v5.6M261.8 145.4v5.6M261.8 148.2h2.8"/>
<path d="M183.4 232.9l1.1-1.8 1.8 3.5 1.7-3.5 1.4 3.5 1.8-3.5 1.8 3.5 1-1.7M201.1 232.9l1-1.8 1.8 3.5 1.8-3.5 1.4 3.5 1.7-3.5 1.8 3.5 1.1-1.7M183.4 245.2l1.1-1.7 1.8 3.5 1.7-3.5 1.4 3.5 1.8-3.5 1.8 3.5 1-1.8M201.1 245.2l1-1.7 1.8 3.5 1.8-3.5 1.4 3.5 1.7-3.5 1.8 3.5 1.1-1.8M260.3 258.3v5.6M261.8 258.3v5.6M257.5 261.1h2.8M261.8 261.1h2.8M183.4 345.8l1.1-1.8 1.8 3.5 1.7-3.5 1.4 3.5 1.8-3.5 1.8 3.5 1-1.7M183.4 358.1l1.1-1.8 1.8 3.6 1.7-3.6 1.4 3.6 1.8-3.6 1.8 3.6 1-1.8M201.1 345.8l1-1.8 1.8 3.5 1.8-3.5 1.4 3.5 1.7-3.5 1.8 3.5 1.1-1.7M201.1 358.1l1-1.8 1.8 3.6 1.8-3.6 1.4 3.6 1.7-3.6 1.8 3.6 1.1-1.8"/>
</g>
<g fill="none" stroke="#3c3" stroke-width=".35">
<path d="M365.5 95.6l2.8 2.9M365.5 85.1l2.8 2.8M365.5 88.6l2.8 2.8M365.5 92.1l2.8 2.8M368.3 95.6l-2.8 2.9M368.3 85.1l-2.8 2.8M368.3 88.6l-2.8 2.8M368.3 92.1l-2.8 2.8M404.3 95.6l2.8 2.9M404.3 92.1l2.8 2.8M404.3 88.6l2.8 2.8M407.1 95.6l-2.8 2.9"/>
<path d="M407.1 92.1l-2.8 2.8M407.1 88.6l-2.8 2.8"/>
</g>
<g fill="#c00">
<circle cx="252.2" cy="61.8" r=".88"/>
<circle cx="192.3" cy="61.8" r=".88"/>
<circle cx="329.8" cy="294.6" r=".88"/>
<circle cx="252.2" cy="93.5" r=".88"/>
<circle cx="252.2" cy="49.4" r=".88"/>
<circle cx="104.1" cy="51.2" r=".88"/>
<circle cx="82.9" cy="51.2" r=".88"/>
<circle cx="82.9" cy="97" r=".88"/>
<circle cx="104.1" cy="97" r=".88"/>
<circle cx="252.2" cy="58.2" r=".88"/>
<circle cx="197.6" cy="120" r=".88"/>
<circle cx="197.6" cy="132.3" r=".88"/>
<circle cx="197.6" cy="245.2" r=".88"/>
<circle cx="197.6" cy="232.9" r=".88"/>
<circle cx="252.2" cy="171.1" r=".88"/>
<circle cx="252.2" cy="174.7" r=".88"/>
<circle cx="192.3" cy="174.7" r=".88"/>
<circle cx="104.1" cy="209.9" r=".88"/>
<circle cx="82.9" cy="209.9" r=".88"/>
<circle cx="82.9" cy="164.1" r=".88"/>
<circle cx="104.1" cy="164.1" r=".88"/>
<circle cx="252.2" cy="162.3" r=".88"/>
<circle cx="252.2" cy="206.4" r=".88"/>
<circle cx="197.6" cy="358.1" r=".88"/>
<circle cx="197.6" cy="345.8" r=".88"/>
<circle cx="252.2" cy="284" r=".88"/>
<circle cx="252.2" cy="287.5" r=".88"/>
<circle cx="192.3" cy="287.5" r=".88"/>
<circle cx="104.1" cy="322.8" r=".88"/>
<circle cx="82.9" cy="322.8" r=".88"/>
<circle cx="82.9" cy="277" r=".88"/>
<circle cx="104.1" cy="277" r=".88"/>
<circle cx="252.2" cy="275.2" r=".88"/>
<circle cx="252.2" cy="319.3" r=".88"/>
<circle cx="377.5" cy="287.5" r=".88"/>
<circle cx="377.5" cy="298.1" r=".88"/>
<circle cx="377.5" cy="271.7" r=".88"/>
</g>
<text font-size="4.6" fill="#800" x="441.2" y="386.5">HapTID Experimental Circuit Board</text>
<g font-size="4.2" fill="#00f">
<text x="15.9" y="17.7">FILTERS + AMPS</text>
<text x="306.9" y="17.7">ESP32 WROOM GENERIC DEVKIT</text>
<text x="481.5" y="17.7">EXTRA GPIO</text>
<text x="306.9" y="114.7">TS JACK 2.5mm CONNECTORS</text>
<text x="381" y="114.7">PUSH SWITCH BUTTON</text>
<text x="382.8" y="187">ACCELEROMETER</text>
<text x="306.9" y="264.6">USB C PORT</text>
</g>
<g font-size="4.2">
<text x="354.5" y="27.6">+3.3V</text>
<text x="498.1" y="26.8">GND</text>
<text x="187.7" y="33.9">GND</text>
<text x="443.3" y="35">GND</text>
<text x="275.7" y="36.8">GND</text>
<text x="487.7" y="40.3">VUSB</text>
<text x="488.3" y="43.8">+3.3V</text>
<text x="275.7" y="50.9">GND</text>
<text x="443.3" y="56.1">GND</text>
<text x="273.6" y="63.2">VUSB</text>
<text x="78.3" y="82">GND</text>
<text x="99.5" y="82">GND</text>
<text x="125.9" y="82">GND</text>
<text x="311.3" y="80.8">GND</text>
<text x="275.7" y="95">GND</text>
<text x="149" y="121.4">VUSB</text>
<text x="236.9" y="121.4">GND</text>
<text x="78.3" y="127.8">GND</text>
<text x="99.5" y="127.8">GND</text>
<text x="125.9" y="127.8">GND</text>
<text x="149" y="133.7">VUSB</text>
<text x="236.9" y="133.7">GND</text>
<text x="383.6" y="132">GND</text>
<text x="187.7" y="146.7">GND</text>
<text x="275.7" y="149.6">GND</text>
<text x="275.7" y="163.8">GND</text>
<text x="273.6" y="176.1">VUSB</text>
<text x="405.3" y="175.1">VUSB</text>
<text x="78.3" y="194.8">GND</text>
<text x="99.5" y="194.9">GND</text>
<text x="125.9" y="194.8">GND</text>
<text x="394.9" y="196.4">VUSB</text>
<text x="275.7" y="207.8">GND</text>
<text x="395.8" y="228.4">GND</text>
<text x="149" y="234.3">VUSB</text>
<text x="236.9" y="234.3">GND</text>
<text x="78.3" y="240.7">GND</text>
<text x="99.5" y="240.7">GND</text>
<text x="125.9" y="240.7">GND</text>
<text x="149" y="246.6">VUSB</text>
<text x="236.9" y="246.6">GND</text>
<text x="187.7" y="259.6">GND</text>
<text x="275.7" y="262.5">GND</text>
<text x="275.7" y="276.6">GND</text>
<text x="273.6" y="289">VUSB</text>
<text x="313" y="296">GND</text>
<text x="420" y="299.6">VUSB</text>
<text x="78.3" y="307.7">GND</text>
<text x="99.5" y="307.7">GND</text>
<text x="125.9" y="307.7">GND</text>
<text x="275.7" y="320.7">GND</text>
<text x="149" y="347.2">VUSB</text>
<text x="236.9" y="347.2">GND</text>
<text x="78.3" y="353.6">GND</text>
<text x="99.5" y="353.6">GND</text>
<text x="125.9" y="353.6">GND</text>
<text x="149" y="359.5">VUSB</text>
<text x="236.9" y="359.5">GND</text>
</g>
<g font-size="4.2" fill="#800">
<text x="562.9" y="386.8">1.0</text>
<text x="481.3" y="396.3">INCC x DVIC</text>
<text x="474.4" y="404.1">2023-06-25</text>
</g>
<g font-size="3.9" fill="#00f">
<text x="343.1" y="42">Zout</text>
<text x="345.2" y="38.4">EN</text>
<text x="422.3" y="41.9">SHDN1</text>
<text x="422.3" y="38.4">DETECT1</text>
<text x="343.1" y="45.5">Yout</text>
<text x="422.3" y="45.5">DETECT2</text>
<text x="488.3" y="47.1">G14</text>
<text x="23.5" y="52.4">PWMMOTOR1</text>
<text x="342.9" y="49">Xout</text>
<text x="422.3" y="49">DETECT3</text>
<text x="422.3" y="52.5">DETECT4</text>
<text x="488.3" y="50.7">G13</text>
<text x="325.2" y="56">PWMMOTOR1</text>
<text x="325.2" y="59.5">PWMMOTOR2</text>
<text x="422.3" y="59.5">SHDN2</text>
<text x="488.3" y="54.2">G18</text>
<text x="490.2" y="57.7">G5</text>
<text x="154.4" y="63">SHDN1</text>
<text x="325.2" y="63">PWMMOTOR3</text>
<text x="422.3" y="63">G18</text>
<text x="488.3" y="61.3">G17</text>
<text x="488.3" y="64.8">G16</text>
<text x="274" y="70.2">MOTOR1+</text>
<text x="325.2" y="66.6">PWMMOTOR4</text>
<text x="325.2" y="70.1">PWMMOTOR5</text>
<text x="422.3" y="70.1">G17</text>
<text x="422.3" y="66.6">G5</text>
<text x="490.2" y="68.3">G0</text>
<text x="274.1" y="73.6">MOTOR1-</text>
<text x="325.2" y="77.1">PWMMOTOR6</text>
<text x="343.6" y="73.6">G14</text>
<text x="422.3" y="77.2">SHDN3</text>
<text x="422.3" y="73.6">G16</text>
<text x="274.1" y="80.7">MOTOR2+</text>
<text x="422.3" y="80.7">G0</text>
<text x="274.1" y="84.2">MOTOR2-</text>
<text x="343.6" y="84.2">G13</text>
<text x="422.3" y="84.3">DETECT5</text>
<text x="422.3" y="87.8">DETECT6</text>
<text x="23.5" y="98.3">PWMMOTOR2</text>
<text x="309.3" y="126.5">MOTOR1+</text>
<text x="310.6" y="130">DETECT1</text>
<text x="398.1" y="128.3">EN</text>
<text x="310.2" y="137.1">MOTOR1-</text>
<text x="309.3" y="149.5">MOTOR2+</text>
<text x="310.6" y="153">DETECT2</text>
<text x="310.2" y="160.1">MOTOR2-</text>
<text x="23.5" y="165.3">PWMMOTOR3</text>
<text x="309.3" y="172.4">MOTOR3+</text>
<text x="154.4" y="175.9">SHDN2</text>
<text x="310.6" y="175.9">DETECT3</text>
<text x="274" y="183.1">MOTOR3+</text>
<text x="310.2" y="183">MOTOR3-</text>
<text x="274.1" y="186.6">MOTOR3-</text>
<text x="274" y="193.6">MOTOR4+</text>
<text x="274.1" y="197.2">MOTOR4-</text>
<text x="309.3" y="195.3">MOTOR4+</text>
<text x="310.6" y="198.9">DETECT4</text>
<text x="310.2" y="205.9">MOTOR4-</text>
<text x="385.2" y="207.8">Xout</text>
<text x="23.5" y="211.2">PWMMOTOR4</text>
<text x="385.4" y="211.3">Yout</text>
<text x="385.5" y="214.8">Zout</text>
<text x="309.3" y="218.3">MOTOR5+</text>
<text x="310.6" y="221.8">DETECT5</text>
<text x="310.2" y="228.8">MOTOR5-</text>
<text x="309.3" y="241.2">MOTOR6+</text>
<text x="310.6" y="244.7">DETECT6</text>
<text x="310.2" y="251.8">MOTOR6-</text>
<text x="23.5" y="278.2">PWMMOTOR5</text>
<text x="154.4" y="288.8">SHDN3</text>
<text x="274" y="296">MOTOR5+</text>
<text x="274.1" y="299.5">MOTOR5-</text>
<text x="274" y="306.5">MOTOR6+</text>
<text x="274.1" y="310.1">MOTOR6-</text>
<text x="23.5" y="324.1">PWMMOTOR6</text>
</g>
<g font-size="3.9" fill="#800">
<text x="420.9" y="382.1">TITLE:</text>
<text x="549.5" y="386.8">REV:</text>
<text x="457.8" y="396.3">Company:</text>
<text x="549.1" y="396.9">Sheet: 1/1</text>
<text x="457.8" y="404">Date:</text>
<text x="506.8" y="404.1">Drawn By: louis-badr</text>
</g>
<g font-size="3.2" fill="#800">
<text x="41.6" y="6.9">1</text>
<text x="110.8" y="6.9">2</text>
<text x="179.9" y="6.9">3</text>
<text x="249.1" y="6.9">4</text>
<text x="318.2" y="6.9">5</text>
<text x="387.3" y="6.9">6</text>
<text x="456.5" y="6.9">7</text>
<text x="525.6" y="6.9">8</text>
<text x="4.1" y="42">A</text>
<text x="576.3" y="42">A</text>
<text x="4.1" y="111.2">B</text>
<text x="576.3" y="111.2">B</text>
<text x="4.1" y="180.3">C</text>
<text x="576.3" y="180.3">C</text>
<text x="4.1" y="249.4">D</text>
<text x="576.3" y="249.4">D</text>
<text x="4.1" y="318.6">E</text>
<text x="576.3" y="318.6">E</text>
<text x="41.6" y="408.7">1</text>
<text x="110.8" y="408.7">2</text>
<text x="179.9" y="408.7">3</text>
<text x="249.1" y="408.7">4</text>
<text x="318.2" y="408.7">5</text>
<text x="387.3" y="408.7">6</text>
<text x="456.5" y="408.7">7</text>
<text x="525.6" y="408.7">8</text>
</g>
<g font-size="3.2" fill="#000080">
<text x="258.9" y="28.2">C9</text>
<text x="384.2" y="28.9">ESP32 Wroom DevKit</text>
<text x="384.2" y="25.8">U4</text>
<text x="514.4" y="27.5">H1</text>
<text x="258.9" y="31.4">100u</text>
<text x="514.4" y="30.7">HDR-F-2.54_1x10</text>
<text x="70.2" y="45.3">R1</text>
<text x="91.4" y="45.3">R2</text>
<text x="112.5" y="47.3">1u</text>
<text x="112.6" y="44.1">C3</text>
<text x="258.9" y="45.5">0.1u</text>
<text x="259" y="42.3">C10</text>
<text x="70.2" y="48.4">3.9k</text>
<text x="91.4" y="48.4">39k</text>
<text x="194.7" y="52.3">R5</text>
<text x="208.8" y="51">U1</text>
<text x="194.7" y="55.5">10k</text>
<text x="208.8" y="54.1">MAX98306ETD+T</text>
<text x="86.4" y="62.9">C1</text>
<text x="107.6" y="62.9">C2</text>
<text x="134.1" y="62.9">C4</text>
<text x="86.4" y="66.1">56n</text>
<text x="107.6" y="66.1">5.6n</text>
<text x="134.1" y="66.1">1u</text>
<text x="112.6" y="90">C7</text>
<text x="70.2" y="94.2">3.9k</text>
<text x="70.2" y="91.1">R3</text>
<text x="91.4" y="94.2">39k</text>
<text x="91.4" y="91.1">R4</text>
<text x="112.5" y="93.2">1u</text>
<text x="86.4" y="112">56n</text>
<text x="86.4" y="108.7">C5</text>
<text x="107.6" y="112">5.6n</text>
<text x="107.6" y="108.7">C6</text>
<text x="134.1" y="111.9">1u</text>
<text x="134.1" y="108.8">C8</text>
<text x="186.6" y="113.9">9DB1</text>
<text x="204.3" y="113.9">15DB1</text>
<text x="220.1" y="114">R7</text>
<text x="170.8" y="117.2">100k</text>
<text x="170.8" y="114.1">R6</text>
<text x="186.6" y="117.2">DNP</text>
<text x="204.3" y="117.2">DNP</text>
<text x="220.1" y="117.2">100k</text>
<text x="349.7" y="123.5">PJ-2104-3A</text>
<text x="349.7" y="120.4">CN1</text>
<text x="421.5" y="125.3">XKB5858-Z-C</text>
<text x="421.5" y="122.1">SW1</text>
<text x="186.6" y="129.5">DNP</text>
<text x="186.6" y="126.3">12DB1</text>
<text x="204.3" y="129.5">DNP</text>
<text x="204.3" y="126.3">18DB1</text>
<text x="258.9" y="141.1">C19</text>
<text x="349.7" y="143.3">CN2</text>
<text x="258.9" y="144.3">100u</text>
<text x="349.7" y="146.4">PJ-2104-3A</text>
<text x="418.4" y="147.3">19-217/GHC-YR1S2/3T</text>
<text x="418.4" y="144.1">LED2</text>
<text x="259" y="155.2">C20</text>
<text x="70.2" y="161.3">3.9k</text>
<text x="70.2" y="158.1">R8</text>
<text x="91.4" y="161.3">39k</text>
<text x="91.4" y="158.1">R9</text>
<text x="112.5" y="160.2">1u</text>
<text x="112.6" y="157">C13</text>
<text x="258.9" y="158.4">0.1u</text>
<text x="413.5" y="159.9">R23</text>
<text x="194.7" y="165.2">R12</text>
<text x="208.8" y="167">MAX98306ETD+T</text>
<text x="208.8" y="163.8">U2</text>
<text x="349.7" y="166.2">CN3</text>
<text x="413.5" y="163.1">300</text>
<text x="194.7" y="168.4">10k</text>
<text x="349.7" y="169.4">PJ-2104-3A</text>
<text x="86.4" y="179">56n</text>
<text x="86.4" y="175.8">C11</text>
<text x="107.6" y="179">5.6n</text>
<text x="107.6" y="175.8">C12</text>
<text x="134.1" y="179">1u</text>
<text x="134.1" y="175.8">C14</text>
<text x="349.7" y="189.2">CN4</text>
<text x="349.7" y="192.3">PJ-2104-3A</text>
<text x="412.1" y="195.1">H6</text>
<text x="112.6" y="202.9">C17</text>
<text x="412.1" y="198.3">HDR-F-2.54_1x5</text>
<text x="70.2" y="207.1">3.9k</text>
<text x="70.2" y="204">R10</text>
<text x="91.4" y="207.1">39k</text>
<text x="91.4" y="204">R11</text>
<text x="112.5" y="206.1">1u</text>
<text x="349.7" y="215.2">PJ-2104-3A</text>
<text x="349.7" y="212.1">CN5</text>
<text x="86.4" y="221.6">C15</text>
<text x="107.6" y="221.6">C16</text>
<text x="134.1" y="221.7">C18</text>
<text x="86.4" y="224.8">56n</text>
<text x="107.6" y="224.8">5.6n</text>
<text x="134.1" y="224.8">1u</text>
<text x="170.8" y="227">R13</text>
<text x="186.6" y="226.8">9DB2</text>
<text x="204.3" y="226.8">15DB2</text>
<text x="220.1" y="226.8">R14</text>
<text x="170.8" y="230">100k</text>
<text x="186.6" y="230">DNP</text>
<text x="204.3" y="230">DNP</text>
<text x="220.1" y="230">100k</text>
<text x="186.6" y="239.2">12DB2</text>
<text x="204.3" y="239.2">18DB2</text>
<text x="349.7" y="238.2">PJ-2104-3A</text>
<text x="349.7" y="235">CN6</text>
<text x="186.6" y="242.4">DNP</text>
<text x="204.3" y="242.4">DNP</text>
<text x="258.9" y="257.2">100u</text>
<text x="258.9" y="254">C29</text>
<text x="112.6" y="269.9">C23</text>
<text x="259" y="268.1">C30</text>
<text x="70.2" y="274.1">3.9k</text>
<text x="70.2" y="271">R15</text>
<text x="91.4" y="274.1">39k</text>
<text x="91.4" y="271">R16</text>
<text x="112.5" y="273.1">1u</text>
<text x="258.9" y="271.3">0.1u</text>
<text x="194.7" y="281.3">10k</text>
<text x="194.7" y="278.1">R19</text>
<text x="208.8" y="279.9">MAX98306ETD+T</text>
<text x="208.8" y="276.7">U3</text>
<text x="346.7" y="279.4">TYPE-C 6P(073)</text>
<text x="346.7" y="276.4">USB1</text>
<text x="385.9" y="281.6">R22</text>
<text x="401.6" y="280.6">LED1</text>
<text x="385.9" y="284.7">560</text>
<text x="401.6" y="283.7">KT-0603R</text>
<text x="86.4" y="291.9">56n</text>
<text x="86.4" y="288.7">C21</text>
<text x="107.6" y="291.9">5.6n</text>
<text x="107.6" y="288.7">C22</text>
<text x="134.1" y="291.8">1u</text>
<text x="134.1" y="288.7">C24</text>
<text x="70.2" y="316.9">R17</text>
<text x="91.4" y="316.9">R18</text>
<text x="112.6" y="315.7">C27</text>
<text x="70.2" y="320">3.9k</text>
<text x="91.4" y="320">39k</text>
<text x="112.5" y="318.9">1u</text>
<text x="86.4" y="334.5">C25</text>
<text x="107.6" y="334.5">C26</text>
<text x="134.1" y="334.6">C28</text>
<text x="86.4" y="337.7">56n</text>
<text x="107.6" y="337.7">5.6n</text>
<text x="134.1" y="337.7">1u</text>
<text x="170.8" y="339.9">R20</text>
<text x="186.6" y="339.7">9DB3</text>
<text x="204.3" y="339.7">15DB3</text>
<text x="220.1" y="339.7">R21</text>
<text x="170.8" y="342.9">100k</text>
<text x="186.6" y="342.9">DNP</text>
<text x="204.3" y="342.9">DNP</text>
<text x="220.1" y="342.9">100k</text>
<text x="186.6" y="352.1">12DB3</text>
<text x="204.3" y="352.1">18DB3</text>
<text x="186.6" y="355.3">DNP</text>
<text x="204.3" y="355.3">DNP</text>
</g>
<g font-size="3.2" fill="#00f">
<text x="368.2" y="33.2">1</text>
<text x="371.7" y="35">3V3</text>
<text x="393.6" y="35">GND</text>
<text x="402.3" y="33.2">38</text>
<text x="368.2" y="36.7">2</text>
<text x="368.2" y="40.3">3</text>
<text x="371.7" y="38.5">EN</text>
<text x="388.6" y="38.5">GPIO23</text>
<text x="402.3" y="40.3">36</text>
<text x="402.3" y="36.7">37</text>
<text x="368.2" y="43.8">4</text>
<text x="368.2" y="47.3">5</text>
<text x="371.7" y="42">GPIO36</text>
<text x="371.7" y="45.5">GPIO39</text>
<text x="388.6" y="42">GPIO22</text>
<text x="390.6" y="45.5">GPIO1</text>
<text x="402.3" y="47.3">34</text>
<text x="402.3" y="43.8">35</text>
<text x="368.2" y="50.8">6</text>
<text x="371.7" y="49.1">GPIO34</text>
<text x="371.7" y="52.6">GPIO35</text>
<text x="388.6" y="52.6">GPIO21</text>
<text x="390.6" y="49.1">GPIO3</text>
<text x="402.3" y="50.8">33</text>
<text x="228.2" y="59.3">VDD</text>
<text x="238.5" y="57.9">11</text>
<text x="368.2" y="54.4">7</text>
<text x="368.2" y="57.9">8</text>
<text x="371.7" y="56.1">GPIO32</text>
<text x="371.7" y="59.7">GPIO33</text>
<text x="388.6" y="59.7">GPIO19</text>
<text x="393.6" y="56.1">GND</text>
<text x="402.3" y="57.9">31</text>
<text x="402.3" y="54.4">32</text>
<text x="204" y="61.4">2</text>
<text x="209.2" y="62.8">SHDN#</text>
<text x="228.2" y="62.8">VDD</text>
<text x="238.5" y="61.4">12</text>
<text x="366.2" y="64.9">10</text>
<text x="368.2" y="61.4">9</text>
<text x="371.7" y="63.2">GPIO25</text>
<text x="388.6" y="63.2">GPIO18</text>
<text x="402.3" y="64.9">29</text>
<text x="402.3" y="61.4">30</text>
<text x="204" y="68.5">3</text>
<text x="209.2" y="69.9">INL+</text>
<text x="224.2" y="69.9">OUTL+</text>
<text x="238.5" y="68.5">13</text>
<text x="366.2" y="68.5">11</text>
<text x="371.7" y="66.7">GPIO26</text>
<text x="371.7" y="70.2">GPIO27</text>
<text x="388.6" y="70.2">GPIO17</text>
<text x="390.6" y="66.7">GPIO5</text>
<text x="402.3" y="68.5">28</text>
<text x="204" y="72">4</text>
<text x="209.2" y="73.4">INL-</text>
<text x="225.3" y="73.4">OUTL-</text>
<text x="238.5" y="72">14</text>
<text x="366.2" y="72">12</text>
<text x="366.2" y="75.5">13</text>
<text x="371.7" y="73.8">GPIO14</text>
<text x="371.7" y="77.3">GPIO12</text>
<text x="388.6" y="73.8">GPIO16</text>
<text x="390.6" y="77.3">GPIO4</text>
<text x="402.3" y="75.5">26</text>
<text x="402.3" y="72">27</text>
<text x="204" y="79.1">7</text>
<text x="204" y="82.6">6</text>
<text x="209.2" y="80.5">INR+</text>
<text x="209.2" y="84">INR-</text>
<text x="223.7" y="80.5">OUTR+</text>
<text x="224.9" y="84">OUTR-</text>
<text x="238.5" y="79.1">10</text>
<text x="238.5" y="82.6">9</text>
<text x="366.2" y="79.1">14</text>
<text x="366.2" y="82.6">15</text>
<text x="371.7" y="80.8">GND</text>
<text x="390.6" y="80.8">GPIO0</text>
<text x="402.3" y="82.6">24</text>
<text x="402.3" y="79.1">25</text>
<text x="204" y="89.6">5</text>
<text x="238.5" y="89.6">1</text>
<text x="366.2" y="86.1">16</text>
<text x="366.2" y="89.6">17</text>
<text x="371.7" y="84.3">GPIO13</text>
<text x="371.7" y="87.9">GPIO9</text>
<text x="388.6" y="87.9">GPIO15</text>
<text x="390.6" y="84.3">GPIO2</text>
<text x="402.3" y="89.6">22</text>
<text x="402.3" y="86.1">23</text>
<text x="209.2" y="91.1">GAIN</text>
<text x="228" y="91.1">GND</text>
<text x="228" y="94.6">GND</text>
<text x="238.5" y="93.2">8</text>
<text x="366.2" y="93.2">18</text>
<text x="371.7" y="91.4">GPIO10</text>
<text x="371.7" y="94.9">GPIO11</text>
<text x="390.6" y="94.9">GPIO7</text>
<text x="390.6" y="91.4">GPIO8</text>
<text x="402.3" y="93.2">21</text>
<text x="228.8" y="101.6">PAD</text>
<text x="238.5" y="100.2">15</text>
<text x="366.2" y="96.7">19</text>
<text x="371.7" y="98.5">5V</text>
<text x="390.6" y="98.5">GPIO6</text>
<text x="402.3" y="96.7">20</text>
<text x="345.5" y="124.9">2</text>
<text x="345.5" y="128.4">4</text>
<text x="421.3" y="126.7">1</text>
<text x="421.3" y="130.2">2</text>
<text x="345.5" y="135.5">1</text>
<text x="421.3" y="133.7">3</text>
<text x="345.5" y="147.8">2</text>
<text x="345.5" y="151.4">4</text>
<text x="345.5" y="158.4">1</text>
<text x="228.2" y="172.2">VDD</text>
<text x="238.5" y="170.8">11</text>
<text x="345.5" y="170.8">2</text>
<text x="204" y="174.3">2</text>
<text x="209.2" y="175.7">SHDN#</text>
<text x="228.2" y="175.7">VDD</text>
<text x="238.5" y="174.3">12</text>
<text x="345.5" y="174.3">4</text>
<text x="204" y="181.4">3</text>
<text x="204" y="184.9">4</text>
<text x="209.2" y="182.8">INL+</text>
<text x="224.2" y="182.8">OUTL+</text>
<text x="238.5" y="181.4">13</text>
<text x="238.5" y="184.9">14</text>
<text x="345.5" y="181.4">1</text>
<text x="204" y="191.9">7</text>
<text x="209.2" y="186.3">INL-</text>
<text x="225.3" y="186.3">OUTL-</text>
<text x="238.5" y="191.9">10</text>
<text x="204" y="195.5">6</text>
<text x="209.2" y="193.4">INR+</text>
<text x="209.2" y="196.9">INR-</text>
<text x="223.7" y="193.4">OUTR+</text>
<text x="224.9" y="196.9">OUTR-</text>
<text x="238.5" y="195.5">9</text>
<text x="345.5" y="193.7">2</text>
<text x="345.5" y="197.2">4</text>
<text x="204" y="202.5">5</text>
<text x="209.2" y="203.9">GAIN</text>
<text x="228" y="203.9">GND</text>
<text x="238.5" y="202.5">1</text>
<text x="228" y="207.5">GND</text>
<text x="238.5" y="206.1">8</text>
<text x="345.5" y="204.3">1</text>
<text x="228.8" y="214.5">PAD</text>
<text x="238.5" y="213.1">15</text>
<text x="345.5" y="216.6">2</text>
<text x="345.5" y="220.2">4</text>
<text x="345.5" y="227.2">1</text>
<text x="345.5" y="239.6">2</text>
<text x="345.5" y="243.1">4</text>
<text x="345.5" y="250.2">1</text>
<text x="204" y="287.2">2</text>
<text x="228.2" y="285.1">VDD</text>
<text x="238.5" y="287.2">12</text>
<text x="238.5" y="283.7">11</text>
<text x="353" y="285.4">GND</text>
<text x="363.5" y="283.7">A12</text>
<text x="363.5" y="287.2">A9</text>
<text x="209.2" y="288.6">SHDN#</text>
<text x="228.2" y="288.6">VDD</text>
<text x="351.5" y="289">VBUS</text>
<text x="353.8" y="292.5">CC2</text>
<text x="363.5" y="290.7">B5</text>
<text x="204" y="294.3">3</text>
<text x="204" y="297.8">4</text>
<text x="209.2" y="295.7">INL+</text>
<text x="209.2" y="299.2">INL-</text>
<text x="224.2" y="295.7">OUTL+</text>
<text x="225.3" y="299.2">OUTL-</text>
<text x="238.5" y="294.3">13</text>
<text x="238.5" y="297.8">14</text>
<text x="336.6" y="294.3">7</text>
<text x="341.1" y="295.7">EH</text>
<text x="351.5" y="299.5">VBUS</text>
<text x="353.8" y="296">CC1</text>
<text x="363.5" y="294.3">A5</text>
<text x="363.5" y="297.8">B9</text>
<text x="204" y="304.8">7</text>
<text x="238.5" y="304.8">10</text>
<text x="353" y="303.1">GND</text>
<text x="363.5" y="301.3">B12</text>
<text x="204" y="308.4">6</text>
<text x="209.2" y="306.2">INR+</text>
<text x="209.2" y="309.8">INR-</text>
<text x="223.7" y="306.2">OUTR+</text>
<text x="224.9" y="309.8">OUTR-</text>
<text x="238.5" y="308.4">9</text>
<text x="204" y="315.4">5</text>
<text x="209.2" y="316.8">GAIN</text>
<text x="228" y="316.8">GND</text>
<text x="238.5" y="315.4">1</text>
<text x="228" y="320.4">GND</text>
<text x="238.5" y="318.9">8</text>
<text x="228.8" y="327.4">PAD</text>
<text x="238.5" y="326">15</text>
</g>
<g font-size="3.2">
<text x="516.4" y="36.7">1</text>
<text x="516.4" y="40.3">2</text>
<text x="516.4" y="43.8">3</text>
<text x="516.4" y="47.3">4</text>
<text x="516.4" y="50.8">5</text>
<text x="516.4" y="54.4">6</text>
<text x="516.4" y="57.9">7</text>
<text x="516.4" y="61.4">8</text>
<text x="516.4" y="64.9">9</text>
<text x="516.4" y="68.5">10</text>
<text x="414.1" y="204.3">1</text>
<text x="414.1" y="207.8">2</text>
<text x="414.1" y="211.3">3</text>
<text x="414.1" y="214.9">4</text>
<text x="414.1" y="218.4">5</text>
</g>
</svg>
